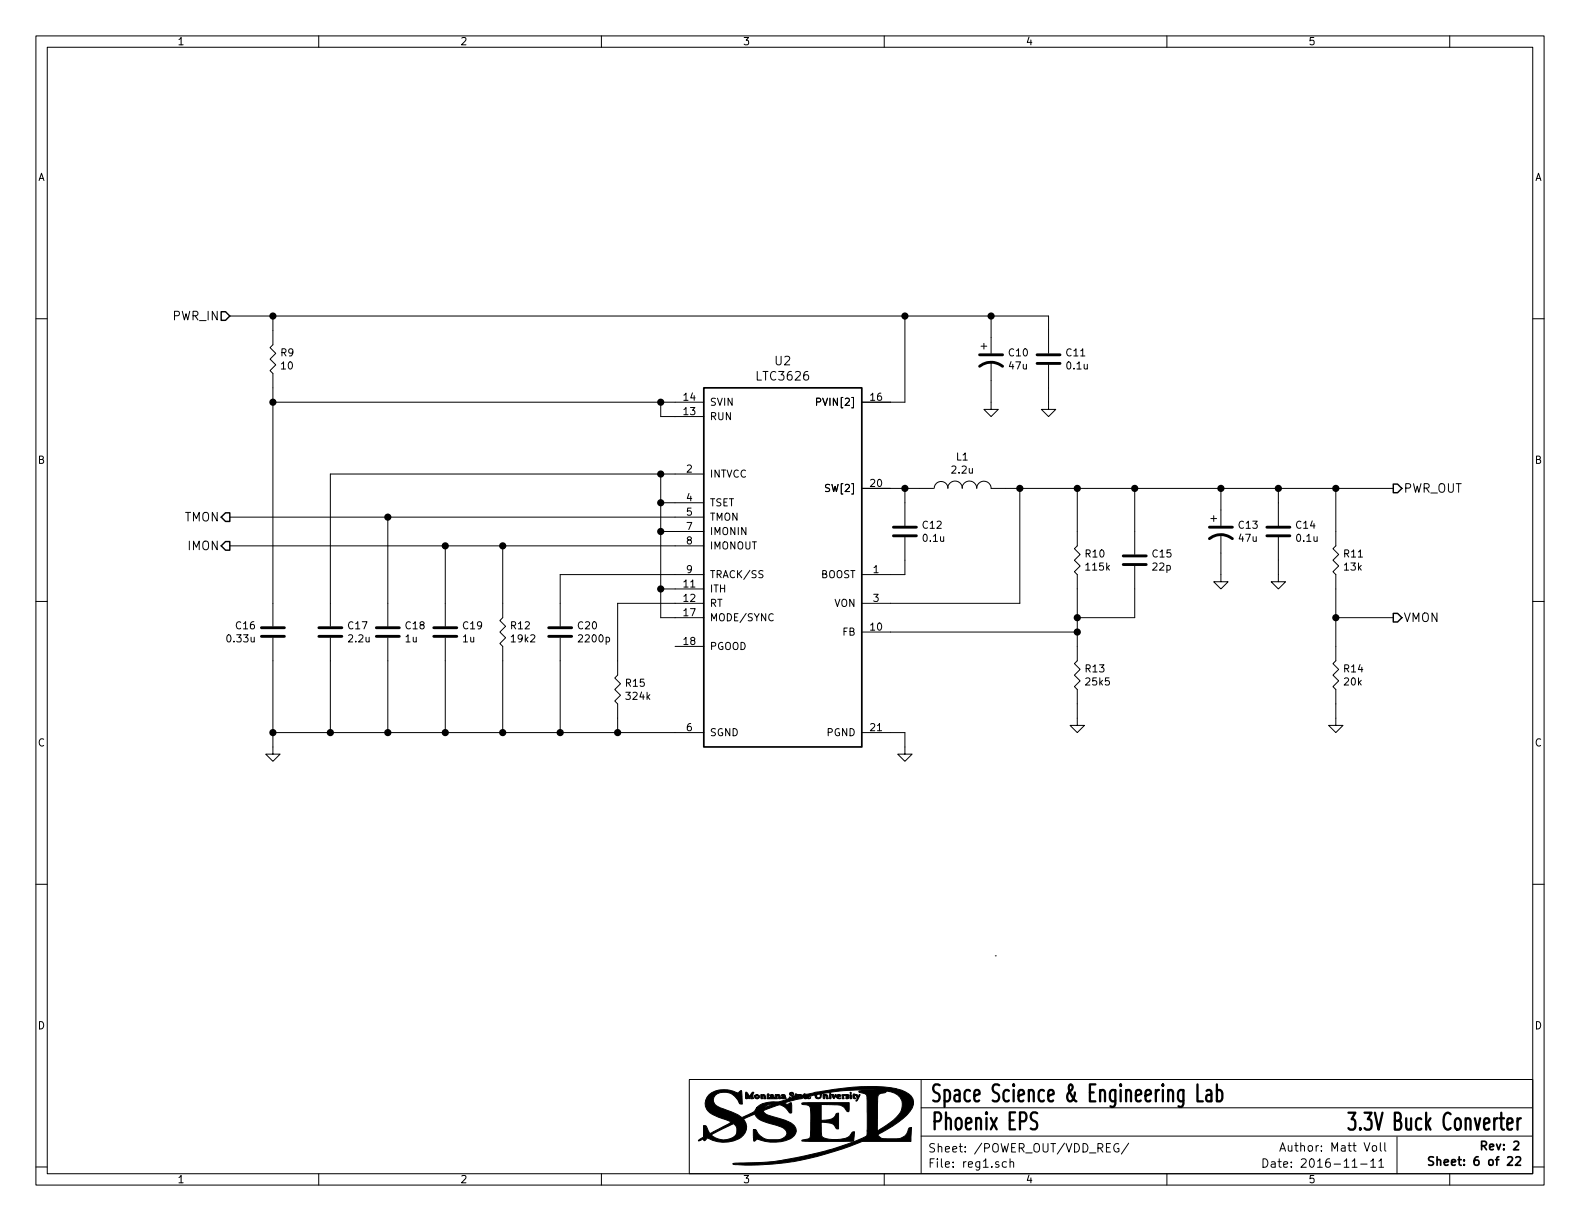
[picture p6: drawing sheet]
<svg xmlns="http://www.w3.org/2000/svg" width="279mm" height="216mm" viewBox="0 0 279 216" stroke-linecap="round" stroke-linejoin="round" font-family="sans-serif">
<g fill="none" stroke="#000" stroke-width=".18">
<path d="M6.3 6.4h266.7v203.2h-266.7zM8.4 8.4h262.6v199.1h-262.6zM56.4 6.4v2M106.3 6.4v2M156.4 6.4v2M206.3 6.4v2M256.4 6.4v2M6.3 56.4h2.1M40.6 55.9h144.8v6.6M48.3 55.9v5.1l-.5 .5 1 1-1 1 1 1-1 1 .5 .5v44.7M160 55.9v15.2h-7.6M175.3 55.9v6.6"/>
<path d="M271 56.4h2M48.3 71.1h76.2M116.8 71.1v2.6h7.7M144.4 71.1l.6-.1 .1-.2v-.3l-.2-.1h-.5v1.3M173.5 61.2h1M174 60.7v1M175.3 64v8.4h1.2l-1.2 1.3-1.3-1.3h1.3M185.4 64.5v7.9h1.3l-1.3 1.3-1.3-1.3h1.3M40.6 91.4h83.9M40.6 96.5h83.9M68.6 91.4v19.3M78.7 96.5v14.2"/>
<path d="M88.9 96.5v12.7l-.5 .5 1 1-1 1.1 1 1-1 1 .5 .5v15.2M116.8 88.9h7.7M116.8 94h7.7M116.8 83.8v25.4h7.7M124.5 83.8h-66.1v26.9M152.4 86.4h12.7M160 95v6.6h-7.6M160 86.4v6.6M165.2 86.3a1.22 1.22 0 0 1 1.2-1.2 1.22 1.22 0 0 1 1.2 1.2M167.6 86.3a1.3 1.3 0 0 1 1.3-1.2 1.3 1.3 0 0 1 1.3 1.2M170.1 86.3a1.3 1.3 0 0 1 1.3-1.2 1.3 1.3 0 0 1 1.3 1.2 1.27 1.27 0 0 1 1.3-1.2 1.27 1.27 0 0 1 1.3 1.2l71.1 .1M180.3 86.4v20.3h-27.9"/>
<path d="M190.5 86.4v10.1l-.5 .5 1 1-1 1.1 1 1-1 1 .5 .5v15.2l-.5 .5 1 1.1-1 1 1 1-1 1 .5 .5v6.4h1.3l-1.3 1.2-1.3-1.2h1.3M200.7 86.4v11.6M214.1 91.7h1M214.6 91.2v1M215.9 94.5v8.4h1.3l-1.3 1.2-1.3-1.2h1.3M215.9 86.4v6.6M226.1 95v7.9h1.2l-1.2 1.2-1.3-1.2h1.3M226.1 86.4v6.6M236.2 86.4v10.1l-.5 .5 1 1-1 1.1 1 1-1 1 .5 .5v15.2l-.5 .5 1 1.1-1 1 1 1-1 1 .5 .5v6.4h1.3l-1.3 1.2-1.3-1.2h1.3M6.3 106.3h2.1M48.3 112.8v20.6h1.2l-1.2 1.2-1.3-1.2h1.3M58.4 112.8v16.7"/>
<path d="M68.6 112.8v16.7M78.7 112.8v16.7M99.1 112.8v16.7M116.8 104.1h7.7M119.4 114.3h5.1M124.5 106.7h-15.3v12.7l-.5 .5 1 1-1 1 1 1-1 1.1 .5 .5v5M124.5 101.6h-25.4v9.1M134.9 101l-.5-.1-.2 .1v.4l.6 .2 .1 .3-.2 .3-.5-.1M152.4 111.8h38.1M200.7 100.1v9.1h-10.2M236.2 109.2h10.2M271 106.3h2"/>
<path d="M48.3 129.5h76.2M152.4 129.5h7.6v3.9h1.3l-1.3 1.2-1.3-1.2h1.3M6.3 156.4h2.1M271 156.4h2M176 169h.1M121.9 190.9h149.1v16.6h-149.1zM162.9 195.9h108M162.9 190.9v16.6M6.3 206.3h2.1M56.4 207.5v2.1M106.3 207.5v2.1M156.4 207.5v2.1"/>
<path d="M162.9 200.9h108M178 205.5l-.5-.1-.3 .3 .1 .6 .2 .1 .5-.1M178.6 205.5l.2-.1 .4 .1v.9M178.6 204.9v1.5M197.8 202.3a.73 .73 0 0 0-.9 .5 .73 .73 0 0 0 .6 .9l.4-.1v-.5h-.3M199.6 202.1l-1.3 2M206.3 207.5v2.1M223.3 204.9a.76 .76 0 0 1 .9 .8 .76 .76 0 0 1-.9 .7zM224.8 205.5h.6l.1 .9M225.5 205.8h-.5l-.2 .2 .2 .4 .5-.1M226 205.4h.6M226.2 204.9v1.3l.4 .2"/>
<path d="M226.3 203.6l.5-1.5 .5 1.5M226.5 203.1h.7M227 205.9l.7-.1-.1-.3-.4-.1-.2 .2 .1 .7h.5M227.8 202.6v.8a.37 .37 0 0 0 .6 0M244.9 202.1v1.3l.2 .2M247 201v6.5M256.4 207.5v2.1M271 206.3h2M273 209.6h.1"/>
</g>
<path d="M124.5 68.6h27.9v63.5h-27.9zM253.5 204.6l-.6-.1-.3 .3 .1 .3 .7 .4v.4l-.2 .1h-.6M254.1 205.2l.2-.1h.4l.1 .9M254.1 204.5v1.5M262 202.6l.7-.1 .2-.2-.1-.3-.2-.2h-.6v1.5" fill="none" stroke="#000" stroke-width=".3"/>
<path d="M238.5 196.7h1.2l-.7 1.2a.54 .54 0 0 1 .7 .6v.7l-.2 .4-.2 .1h-.6l-.2-.2M240.5 199.5l.1 .1-.1 .1v-.2v.2" fill="none" stroke="#000" stroke-width=".41"/>
<g fill="#000" stroke="#000" stroke-width=".18">
<path d="M131.9 193.1l.2 .1 .4 .7 .4-.7 .2-.1 .2 .1a.84 .84 0 0 0 0 1h-.6l.2-.2-.1-.4-.3 .7-.4-.7 .1 .7-.3-.1zM133.5 193.6a.52 .52 0 0 1 .8 .4 .46 .46 0 0 1-.5 .3 .46 .46 0 0 1-.4-.5h.3v.3h.3v-.4l-.1-.1-.2 .2h-.3zM134.5 193.5a.68 .68 0 0 1 1 .8h-.4l-.1-.7-.2 .7h-.2zM135.7 193.4h.1l.2 .2v.6l.2-.2 .4 .1v-.1h-.4l.4-.4-.4 .1a.4 .4 0 0 1 .5-.1 .4 .4 0 0 1 .2 .5l.2 .1v-.7a.72 .72 0 0 1 .8 .2l.1 .6h-.3l-.1-.7-.2 .2 .1 .5h-1.8zM138.2 193.6h.6l.2 .6h-.8v-.2l.4 .1v-.1h-.4l.4-.2v-.2l-.3 .2zM145.5 193.5l.8 .1 .2 .7h-.3l-.2-.7-.1 .6-.3 .1zM146.7 193.5a.44 .44 0 0 1 .1 .8l-.1-.1zM147 193.5h.4l.1 .4 .2-.3h.2l-.4 .7zM147.9 193.8l.5-.2-.4 .1a.42 .42 0 0 1 .7 0v.1l-.5 .2 .2 .2 .3-.1-.2 .2a.45 .45 0 0 1-.6-.5zM148.9 193.6h1.1l.1 .2-.3-.2 .3 .3v.2l-.5 .2v-.2h.3l-.5-.4-.3 .2 .2 .4h-.4zM141.8 195.1l1.2-.1h7.2l-.1 1.5h-.3a2.08 2.08 0 0 0-2.3-1.1l-2.3-.1v2.8a2.89 2.89 0 0 0 2.5-.8 .49 .49 0 0 1 .6-.5v2.8a.44 .44 0 0 1-.6-.4 1.21 1.21 0 0 0-1.1-.6l-1.4-.2v1.7a.92 .92 0 0 0 .9 1.2 5.7 5.7 0 0 0 4.1-.4l.3-.4a.51 .51 0 0 1 .6-.4l-.1 1.7h-7.8l-1.4-.1 .2-.2 .6-.1a.65 .65 0 0 0 .7-.8l.1-1.4a10.7 10.7 0 0 0-.2-3.6l-.6-.2-.7-.1zM150.3 193.5l.2 .1 .1 .7-.3-.1z"/>
<path d="M150.4 193.1l.1 .2h-.2zM150.9 193.4h.2a.58 .58 0 0 1 .7 .6l.1-.4 .2-.1-.5 1.1h-.3a.54 .54 0 0 0 .3-.5 .54 .54 0 0 0-.4-.4l-.1 .2 .2 .3-.2 .1a.57 .57 0 0 1-.2-.9zM125.4 193.6a4.8 4.8 0 0 1 5.1-.3l.6-.5 .2 2.4a.48 .48 0 0 1-.7-.4 2.7 2.7 0 0 0-4.1-1.2 1.38 1.38 0 0 0 .9 2.3l2.6 1 1.2 .7 1.1-.5a2.12 2.12 0 0 0 1.5-1.2h1.3l1.6-.7a2.24 2.24 0 0 0-1.7 .7h-1.2l.1-.1a5.2 5.2 0 0 1 3.5-1l1.9-.5 .3-.3 .2 .1h.3v-.2l-.4-.3-.1-.2 .2-.2h.4l.1 .1v.2l-.2-.2h-.3l.7 .7 .1-.2 .4 .1 .6-.1-.6-.1-.4 .1 .1-.4 1.1 .3 .5-.3a2.14 2.14 0 0 0 1.7-.2l1.2-.2a37.2 37.2 0 0 1 13.3-.5 4.2 4.2 0 0 1 2.9 1.8 2.19 2.19 0 0 1-.5 2.2 19.5 19.5 0 0 1-5.6 4.1l-.1 .1a1.56 1.56 0 0 0 1.8 .7h.6a3.2 3.2 0 0 0 2.4-.5l.3-.4 .5-1 .4-.1-.1 2.4h-8.6l-.8 .3a47.8 47.8 0 0 1-22.1 3.7l.3-.1a57.6 57.6 0 0 0 23.3-4.8l.1-.9h1.8l.9-.5a11.3 11.3 0 0 0 3.3-2.9 2.46 2.46 0 0 0-.2-2.6 2.46 2.46 0 0 0-2.4-1l-.1 .2-.4 .1a.87 .87 0 0 0-1 1l-.1 5.7h-1.8v-4.4a3.2 3.2 0 0 0-.2-2.1l-1.1-.3-.1-.2 3.9-.2a41.2 41.2 0 0 0-8.9 .4l-.1 .2-.4-.2-1.1 .2-.1 .6a.57 .57 0 0 1-.6 .3 .57 .57 0 0 1-.5-.5h.3l.2 .3h.4l.1-.5-.1-.1h-.3l-.3 .3-.6-.2-.9 .4a.26 .26 0 0 0 .5 .1l-.3 .2h-.3l-.4-.3v.1l.2 .1-.1 .1-.5-.2-.1 .1-2 .5-1.2 .4a.79 .79 0 0 0 1.2-.1l.1 .5v1.2l-.4 .1a2.32 2.32 0 0 0-1.9-1.4l-2.7 1a1.85 1.85 0 0 0 1.6 1 8.1 8.1 0 0 1 3.9 1.7 1.34 1.34 0 0 1-.4 2.1 7.3 7.3 0 0 1-6.2 .2l-.6 .4-.1-2.1a.41 .41 0 0 1 .6 .3 2.74 2.74 0 0 0 3 1.5 2.1 2.1 0 0 0 2.4-1.1 2.02 2.02 0 0 0-1.8-1.4 8 8 0 0 1-3.6-1.4l-.3-.6h-.1l-1.9 .9 .2 .3a2.19 2.19 0 0 1-1.1 3.2 5.9 5.9 0 0 1-5.5-.2l-.4 .5h-.2l-.1-.3-.9 .3 .9-.6v-.4h1.4a3 3 0 0 0 4.4-.2 1.27 1.27 0 0 0-.6-1.8l-3.8 2h-1.4v-1.7l.5 .1 .7 1.3 2.6-1.4a1.27 1.27 0 0 0 1-.6l-.4-.2a10.4 10.4 0 0 1-3.6-1.7 2 2 0 0 1 .2-2.9z"/>
</g>
<g fill="none" stroke="#000" stroke-width=".51">
<path d="M173.2 64.8a3.3 3.3 0 0 1 4.1 0M173.2 62.7h4.1M183.4 62.7h4.1M183.4 64.3h4.1M158 94.7h4.1M158 93.2h4.1M198.6 99.8h4.1M198.6 98.3h4.1M213.9 95.3a3.3 3.3 0 0 1 4 0M213.9 93.2h4M224 94.7h4.1M224 93.2h4.1"/>
<path d="M46.2 112.5h4.1M46.2 111h4.1M56.4 112.5h4.1M56.4 111h4.1M66.5 112.5h4.1M66.5 111h4.1M76.7 112.5h4.1M76.7 111h4.1M97 112.5h4.1M97 111h4.1"/>
</g>
<g fill="#000" stroke="#000" stroke-width=".25">
<circle cx="48.3" cy="55.9" r=".51"/>
<circle cx="160" cy="55.9" r=".51"/>
<circle cx="175.3" cy="55.9" r=".51"/>
<circle cx="48.3" cy="71.1" r=".51"/>
<circle cx="116.8" cy="71.1" r=".51"/>
<circle cx="68.6" cy="91.4" r=".51"/>
<circle cx="78.7" cy="96.5" r=".51"/>
<circle cx="88.9" cy="96.5" r=".51"/>
<circle cx="116.8" cy="83.8" r=".51"/>
<circle cx="116.8" cy="94" r=".51"/>
<circle cx="116.8" cy="88.9" r=".51"/>
<circle cx="160" cy="86.4" r=".51"/>
<circle cx="180.3" cy="86.4" r=".51"/>
<circle cx="190.5" cy="86.4" r=".51"/>
<circle cx="200.7" cy="86.4" r=".51"/>
<circle cx="215.9" cy="86.4" r=".51"/>
<circle cx="226.1" cy="86.4" r=".51"/>
<circle cx="236.2" cy="86.4" r=".51"/>
<circle cx="116.8" cy="104.1" r=".51"/>
<circle cx="190.5" cy="111.8" r=".51"/>
<circle cx="190.5" cy="109.2" r=".51"/>
<circle cx="236.2" cy="109.2" r=".51"/>
<circle cx="48.3" cy="129.5" r=".51"/>
<circle cx="58.4" cy="129.5" r=".51"/>
<circle cx="68.6" cy="129.5" r=".51"/>
<circle cx="78.7" cy="129.5" r=".51"/>
<circle cx="88.9" cy="129.5" r=".51"/>
<circle cx="99.1" cy="129.5" r=".51"/>
<circle cx="109.2" cy="129.5" r=".51"/>
</g>
<path d="M39.1 55.1h.8l.7 .8-.7 .7h-.8zM39.9 90.7h.7v1.5h-.7l-.8-.8zM39.9 95.8h.7v1.5h-.7l-.8-.8zM246.4 85.6h.7l.8 .8-.8 .7h-.7zM246.4 108.5h.7l.8 .7-.8 .8h-.7z" fill="none" stroke="#000" stroke-width=".25"/>
<g font-size="4.2">
<text x="164.4" y="194.9">Space Science &amp; Engineering Lab</text>
<text x="164.5" y="199.8">Phoenix EPS</text>
<text x="242.1" y="199.9">3.3V Buck Co</text>
</g>
<g font-size="2.1">
<text x="30.6" y="56.6">PWR_IN</text>
<text x="137.1" y="64.6">U2</text>
<text x="134" y="67.3">LTC3626</text>
<text x="248.2" y="87.1">PWR_OUT</text>
<text x="32.6" y="92.2">TMON</text>
<text x="33.3" y="97.3">IMON</text>
<text x="248.2" y="110">VMON</text>
<text x="164.1" y="203.8">Sheet: /POWER_OUT/VDD_REG/</text>
<text x="228.6" y="203.6">Author: Matt Voll</text>
<text x="262.8" y="203.4">Rev: 2</text>
<text x="164.1" y="206.5">File: reg1.sch</text>
<text x="228.6" y="206.5">Date: 2016-11-11</text>
<text x="255.8" y="206.1">Sheet: 6 of 22</text>
</g>
<g font-size="1.8">
<text x="31.3" y="8">1</text>
<text x="81.4" y="8">2</text>
<text x="131.3" y="8">3</text>
<text x="181.4" y="8">4</text>
<text x="231.3" y="8">5</text>
<text x="6.7" y="32">A</text>
<text x="271.4" y="32">A</text>
<text x="49.7" y="63">R9</text>
<text x="49.8" y="65.3">10</text>
<text x="178.5" y="63">C10</text>
<text x="178.5" y="65.3">47u</text>
<text x="188.6" y="63">C11</text>
<text x="188.7" y="65.3">0.1u</text>
<text x="121" y="70.9">14</text>
<text x="125.5" y="71.8">SVIN</text>
<text x="145.1" y="71.8">PVIN[2]</text>
<text x="154" y="70.9">16</text>
<text x="121" y="73.4">13</text>
<text x="125.5" y="74.3">RUN</text>
<text x="6.7" y="82">B</text>
<text x="121.4" y="83.6">2</text>
<text x="168.4" y="83.7">2.2u</text>
<text x="169.2" y="81.4">L1</text>
<text x="271.4" y="82">B</text>
<text x="121.4" y="88.6">4</text>
<text x="125.5" y="84.5">INTVCC</text>
<text x="125.5" y="89.5">TSET</text>
<text x="146.4" y="87">SW[2]</text>
<text x="154" y="86.1">20</text>
<text x="121.4" y="91.2">5</text>
<text x="121.4" y="93.7">7</text>
<text x="125.5" y="92.1">TMON</text>
<text x="125.5" y="94.6">IMONIN</text>
<text x="163.2" y="93.5">C12</text>
<text x="163.3" y="95.8">0.1u</text>
<text x="219.1" y="93.5">C13</text>
<text x="219.2" y="95.8">47u</text>
<text x="229.3" y="93.5">C14</text>
<text x="229.4" y="95.8">0.1u</text>
<text x="121.4" y="96.3">8</text>
<text x="121.4" y="101.3">9</text>
<text x="125.5" y="97.2">IMONOUT</text>
<text x="154.5" y="101.3">1</text>
<text x="192" y="98.6">R10</text>
<text x="192.2" y="100.9">115k</text>
<text x="203.9" y="98.6">C15</text>
<text x="203.9" y="100.9">22p</text>
<text x="237.7" y="98.6">R11</text>
<text x="237.8" y="100.9">13k</text>
<text x="121" y="103.9">11</text>
<text x="121" y="106.4">12</text>
<text x="125.5" y="102.2">TRACK/SS</text>
<text x="125.5" y="104.8">ITH</text>
<text x="125.5" y="107.3">RT</text>
<text x="145.1" y="102.2">BOOST</text>
<text x="147.5" y="107.3">VON</text>
<text x="154.5" y="106.4">3</text>
<text x="40.3" y="113.6">0.33u</text>
<text x="41.8" y="111.3">C16</text>
<text x="61.6" y="111.3">C17</text>
<text x="61.7" y="113.6">2.2u</text>
<text x="71.7" y="113.6">1u</text>
<text x="71.8" y="111.3">C18</text>
<text x="81.9" y="113.6">1u</text>
<text x="81.9" y="111.3">C19</text>
<text x="90.4" y="111.3">R12</text>
<text x="90.6" y="113.6">19k2</text>
<text x="102.3" y="111.3">C20</text>
<text x="102.6" y="113.6">2200p</text>
<text x="121" y="109">17</text>
<text x="125.5" y="109.9">MODE/SYNC</text>
<text x="149" y="112.4">FB</text>
<text x="154" y="111.5">10</text>
<text x="121" y="114">18</text>
<text x="125.5" y="114.9">PGOOD</text>
<text x="192" y="118.9">R13</text>
<text x="237.7" y="118.9">R14</text>
<text x="110.7" y="121.4">R15</text>
<text x="110.9" y="123.7">324k</text>
<text x="192.2" y="121.2">25k5</text>
<text x="237.8" y="121.2">20k</text>
<text x="6.7" y="132">C</text>
<text x="121.4" y="129.3">6</text>
<text x="125.5" y="130.2">SGND</text>
<text x="146.3" y="130.2">PGND</text>
<text x="154" y="129.3">21</text>
<text x="271.4" y="132">C</text>
<text x="6.7" y="182">D</text>
<text x="271.4" y="182">D</text>
<text x="31.3" y="209.2">1</text>
<text x="81.4" y="209.2">2</text>
<text x="131.3" y="209.2">3</text>
<text x="181.4" y="209.2">4</text>
<text x="231.3" y="209.2">5</text>
</g>
</svg>
